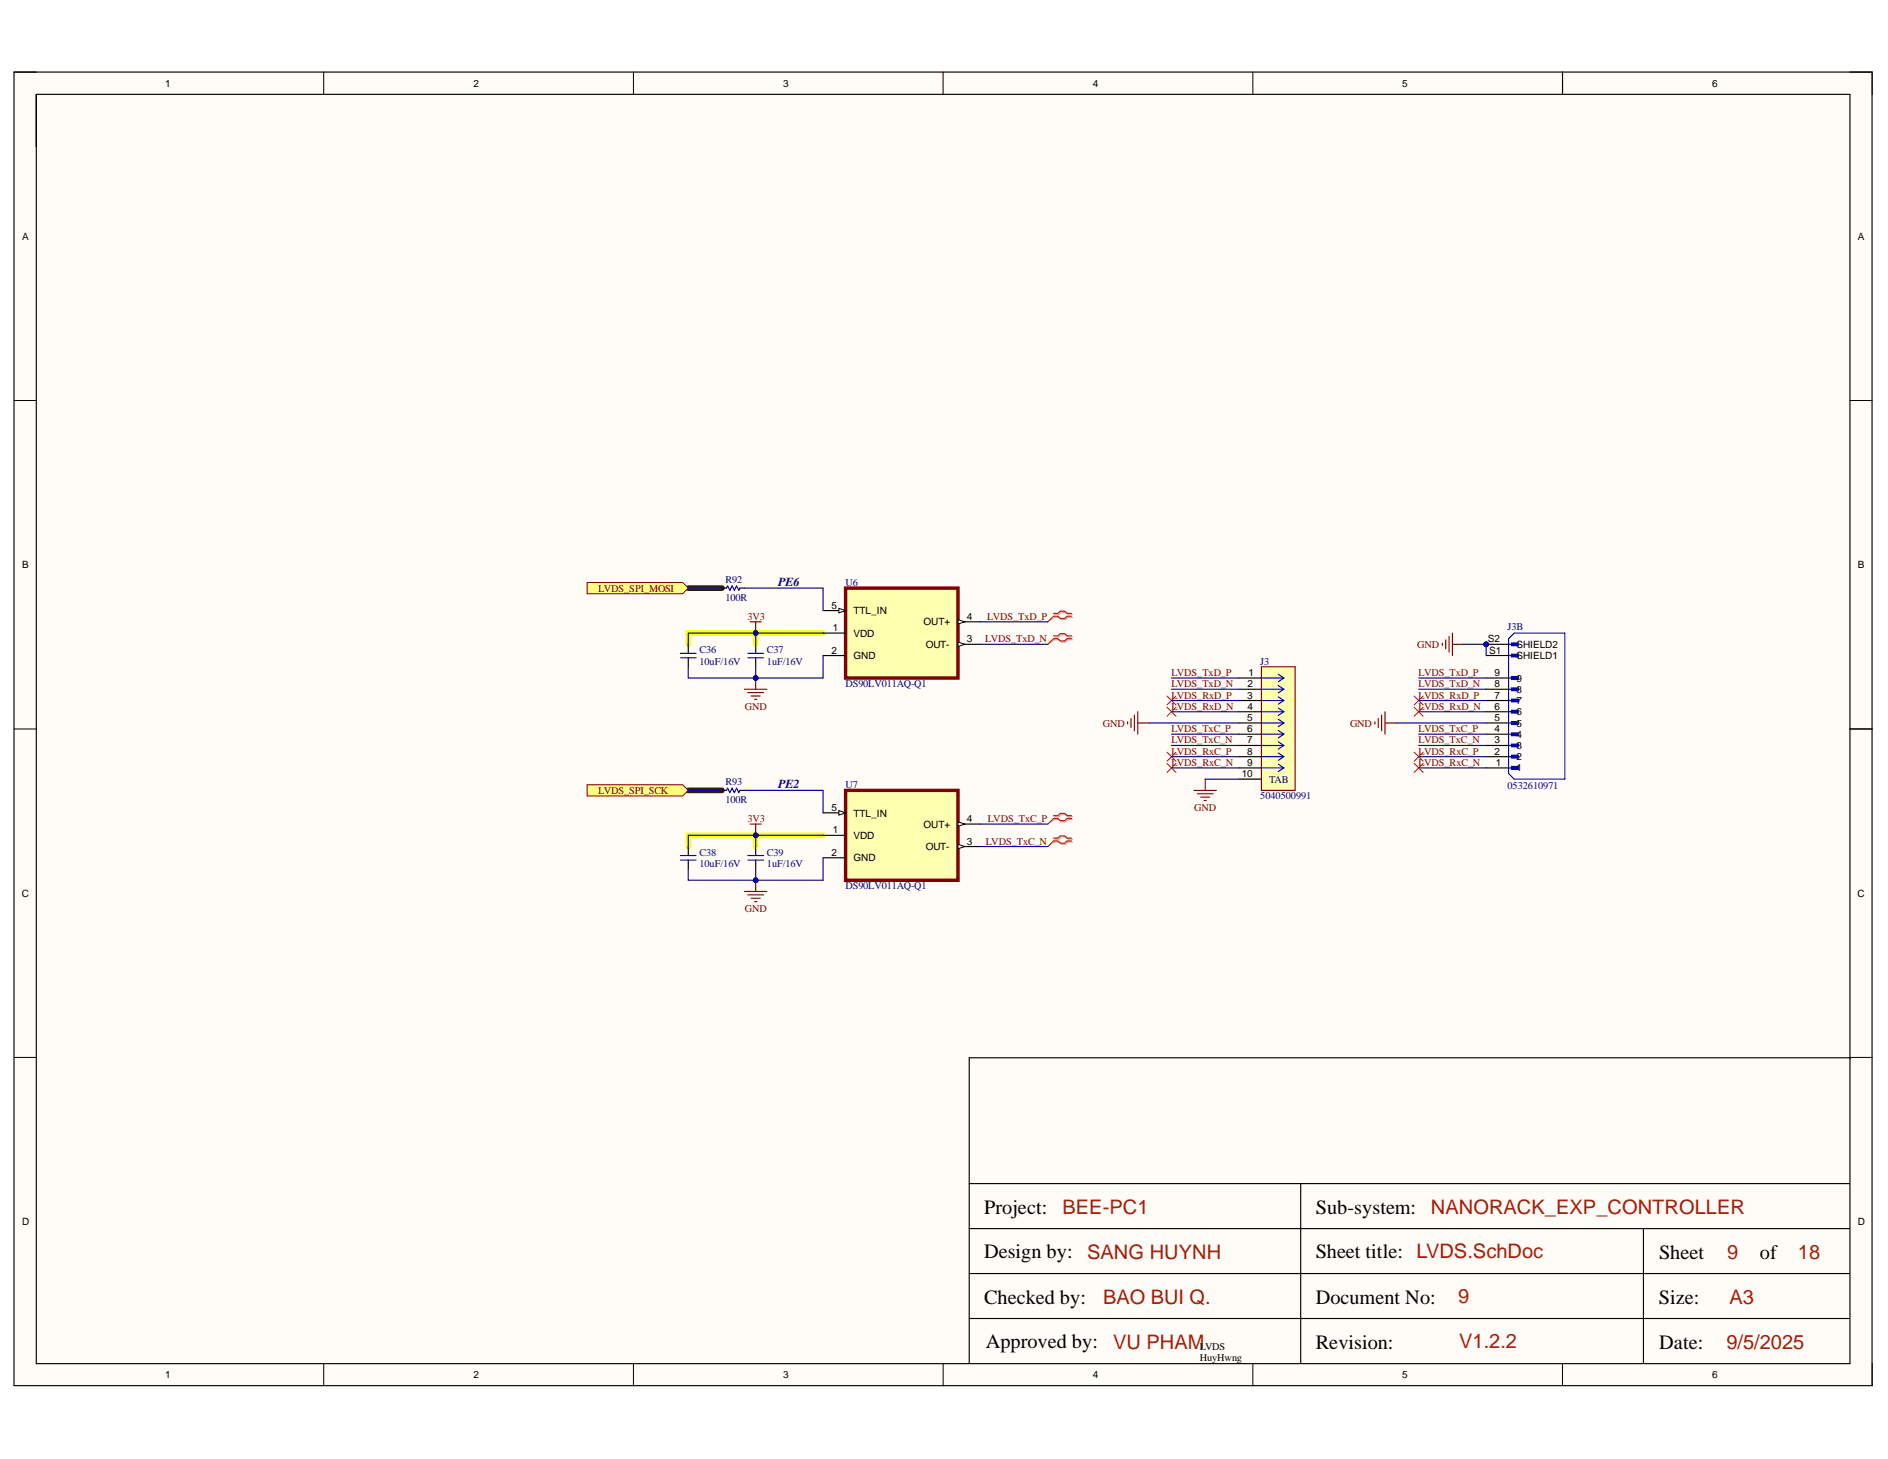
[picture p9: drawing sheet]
<svg xmlns="http://www.w3.org/2000/svg" width="279mm" height="216mm" viewBox="0 0 279 216" stroke-linecap="round" stroke-linejoin="round" font-family="sans-serif">
<g fill="#fffcf8">
<path d="M2.1 10.7h275v194.4h-275z" fill-rule="evenodd"/>
<path d="M5.4 14h268.3v187.8h-268.3z" fill-rule="evenodd"/>
</g>
<g fill="none" stroke="#000" stroke-width=".15">
<path d="M2.1 10.7h3.3M47.9 10.7v3.3M93.7 10.7v3.3M139.6 10.7v3.3M185.4 10.7v3.3M231.2 10.7v3.3M273.7 10.7h3.4v3.3M2.1 59.3h3.3M273.7 59.3h3.4M2.1 107.9h3.3M273.7 107.9h3.4M2.1 156.5h3.3"/>
<path d="M273.7 156.5h3.4M47.9 201.8v3.3M93.7 201.8v3.3M139.6 201.8v3.3M185.4 201.8v3.3M231.2 201.8v3.3M277.1 201.8v3.3"/>
</g>
<path d="M111.8 93.7v1.6M121.8 93.7h-19.9v1.6M111.8 123.6v1.7M121.8 123.6h-19.9v1.7" fill="none" stroke="#ff0" stroke-width=".85"/>
<path d="M101.9 87h4.9M101.9 117h4.9" fill="none" stroke="#452a00" stroke-width=".85"/>
<g fill="none" stroke="#000" stroke-width=".17">
<path d="M2.1 10.7h274.9v194.3h-274.9zM5.4 14h268.4v187.8h-268.4zM231.2 10.7v3.3M101.9 95.3v1.4M101.9 97.3v1.4M111.8 95.3v1.4M111.8 97.3v1.4M273.8 107.9h3.3M273.8 156.7v-.2h-130.4v45.3M143.4 175.1h130.3M192.5 175.1v26.7M143.4 188.5h130.3"/>
<path d="M143.4 181.8h130.3M143.4 195.1h130.3M243.2 181.8v20"/>
</g>
<path d="M100.7 97.3h2.3M100.7 96.7h2.3M110.7 97.3h2.3M110.7 96.7h2.3" fill="none" stroke="#00f" stroke-width=".17"/>
<path d="M125.1 87h16.7v13.3h-16.7z" fill-rule="evenodd" fill="#ffffb0"/>
<path d="M125.1 87h16.7v13.3h-16.7z" fill="none" stroke="#800000" stroke-width=".51"/>
<path d="M121.8 90.4h3.3" fill="none" stroke="#000" stroke-width=".17"/>
<path d="M124.1 90l1 .4-1 .3z" fill="#f8fcff"/>
<path d="M124.1 90l1 .4-1 .3z" fill="none" stroke="#000" stroke-width=".15"/>
<path d="M121.8 93.7h3.3M141.8 92h3.3" fill="none" stroke="#000" stroke-width=".17"/>
<path d="M141.8 91.7l1 .3-1 .4z" fill="#f8fcff"/>
<path d="M141.8 91.7l1 .3-1 .4z" fill="none" stroke="#000" stroke-width=".15"/>
<path d="M141.8 95.3h3.3" fill="none" stroke="#000" stroke-width=".17"/>
<path d="M141.8 95l1 .3-1 .4z" fill="#f8fcff"/>
<path d="M141.8 95l1 .3-1 .4z" fill="none" stroke="#000" stroke-width=".15"/>
<path d="M121.8 97h3.3" fill="none" stroke="#000" stroke-width=".17"/>
<path d="M125.1 117h16.7v13.3h-16.7z" fill-rule="evenodd" fill="#ffffb0"/>
<path d="M125.1 117h16.7v13.3h-16.7z" fill="none" stroke="#800000" stroke-width=".51"/>
<path d="M121.8 120.3h3.3" fill="none" stroke="#000" stroke-width=".17"/>
<path d="M124.1 120l1 .3-1 .3z" fill="#f8fcff"/>
<path d="M124.1 120l1 .3-1 .3z" fill="none" stroke="#000" stroke-width=".15"/>
<path d="M121.8 123.6h3.3M141.8 121.9h3.3" fill="none" stroke="#000" stroke-width=".17"/>
<path d="M141.8 121.6l1 .3-1 .4z" fill="#f8fcff"/>
<path d="M141.8 121.6l1 .3-1 .4z" fill="none" stroke="#000" stroke-width=".15"/>
<path d="M141.8 125.3h3.3" fill="none" stroke="#000" stroke-width=".17"/>
<path d="M141.8 124.9l1 .4-1 .3z" fill="#f8fcff"/>
<path d="M141.8 124.9l1 .4-1 .3z" fill="none" stroke="#000" stroke-width=".15"/>
<path d="M121.8 126.9h3.3" fill="none" stroke="#000" stroke-width=".17"/>
<path d="M110.2 102h3.3M110.7 102.5h2.3M111.2 103h1.3M111.7 103.5h.3M111.8 100.3v1.7" fill="none" stroke="#800000" stroke-width=".17"/>
<circle cx="111.8" cy="100.3" r=".33" fill="#000080"/>
<circle cx="111.8" cy="100.3" r=".33" fill="none" stroke="#000080" stroke-width=".15"/>
<path d="M111 92h1.7M111.8 92v1.7" fill="none" stroke="#800000" stroke-width=".17"/>
<circle cx="111.8" cy="93.7" r=".33" fill="#000080"/>
<circle cx="111.8" cy="93.7" r=".33" fill="none" stroke="#000080" stroke-width=".15"/>
<path d="M186.7 98.7h5v18.3h-5z" fill-rule="evenodd" fill="#ffffb0"/>
<path d="M186.7 98.7h5v18.3h-5zM166.9 106.8v.3M167.4 106.3v1.3M167.9 105.8v2.3M168.4 105.3v3.3M168.4 107h1.6" fill="none" stroke="#800000" stroke-width=".17"/>
<g fill="none" stroke="#00f" stroke-width=".17">
<path d="M189.2 99.8l.8 .5M186.7 100.3h3.3M186.7 102h3.3M186.7 103.7h3.3M186.7 105.3h3.3M186.7 107h3.3M186.7 108.6h3.3M186.7 110.3h3.3M186.7 112h3.3M186.7 113.6h3.3M189.2 101.4l.8 .6M189.2 103.1l.8 .6"/>
<path d="M189.2 104.8l.8 .5M189.2 106.4l.8 .6M189.2 108.1l.8 .5M189.2 109.8l.8 .5M189.2 111.4l.8 .6M189.2 113.1l.8 .5M190 100.3l-.8 .6M190 102l-.8 .5M190 103.7l-.8 .5M190 105.3l-.8 .6M190 107l-.8 .5M190 108.6l-.8 .6"/>
<path d="M190 110.3l-.8 .6M190 112l-.8 .5M190 113.6l-.8 .6"/>
</g>
<path d="M183.3 100.3h3.4M183.3 102h3.4M183.3 103.7h3.4M183.3 105.3h3.4M183.3 107h3.4M183.3 108.6h3.4M183.3 110.3h3.4M183.3 112h3.4M183.3 113.6h3.4M183.3 115.3h3.4" fill="none" stroke="#000" stroke-width=".17"/>
<path d="M86.9 86.2h14.1l.9 .8-.9 .9h-14.1z" fill-rule="evenodd" fill="#ffff80"/>
<path d="M86.9 86.2h14.1l.9 .8-.9 .9h-14.1z" fill="none" stroke="#800000" stroke-width=".15"/>
<path d="M86.9 116.1h14.1l.9 .9-.9 .8h-14.1z" fill-rule="evenodd" fill="#ffff80"/>
<path d="M86.9 116.1h14.1l.9 .9-.9 .8h-14.1z" fill="none" stroke="#800000" stroke-width=".15"/>
<path d="M156.1 90.9h.6l.4-.3h.6l.4 .3h.6M156.1 91.4h.6l.4 .3h.6l.4-.3h.6M156.1 94.3h.6l.4-.4h.6l.4 .4h.6M156.1 94.7h.6l.4 .3h.6l.4-.3h.6M156.1 120.9h.6l.4-.4h.6l.4 .4h.6M156.1 121.3h.6l.4 .3h.6l.4-.3h.6M156.1 124.2h.6l.4-.3h.6l.4 .3h.6M156.1 124.6h.6l.4 .3h.6l.4-.3h.6" fill="none" stroke="#d0a19e" stroke-width=".17"/>
<path d="M156.1 91.4l-1 .6M156.1 94.7l-1 .6M156.1 121.3l-1 .6M156.1 124.6l-1 .7" fill="none" stroke="#d0a19e" stroke-width=".15"/>
<path d="M155.9 90.8h.7l.3-.4h.7l.3 .4h.7M155.9 91.2h.7l.3 .3h.7l.3-.3h.7M155.9 94.1h.7l.3-.3h.7l.3 .3h.7M155.9 94.5h.7l.3 .3h.7l.3-.3h.7M155.9 120.7h.7l.3-.3h.7l.3 .3h.7M155.9 121.1h.7l.3 .3h.7l.3-.3h.7M155.9 124h.7l.3-.3h.7l.3 .3h.7M155.9 124.4h.7l.3 .4h.7l.3-.4h.7" fill="none" stroke="#f00" stroke-width=".17"/>
<path d="M155.9 91.2l-.8 .8M155.9 94.5l-.8 .8M172.7 103l1.3 1.3M172.7 104.7l1.3 1.3M172.7 111.3l1.3 1.3M172.7 113l1.3 1.3M174 103l-1.3 1.3M174 104.7l-1.3 1.3M174 111.3l-1.3 1.3M174 113l-1.3 1.3M155.9 121.1l-.8 .8M155.9 124.4l-.8 .9" fill="none" stroke="#f00" stroke-width=".15"/>
<path d="M101.9 125.3v1.3M101.9 127.3v1.3M111.8 125.3v1.3M111.8 127.3v1.3" fill="none" stroke="#000" stroke-width=".17"/>
<path d="M100.7 127.3h2.3M100.7 126.6h2.3M110.7 127.3h2.3M110.7 126.6h2.3" fill="none" stroke="#00f" stroke-width=".17"/>
<path d="M110.2 131.9h3.3M110.7 132.4h2.3M111.2 132.9h1.3M111.7 133.4h.3M111.8 130.3v1.6" fill="none" stroke="#800000" stroke-width=".17"/>
<circle cx="111.8" cy="130.3" r=".33" fill="#000080"/>
<circle cx="111.8" cy="130.3" r=".33" fill="none" stroke="#000080" stroke-width=".15"/>
<path d="M111 121.9h1.7M111.8 121.9v1.7" fill="none" stroke="#800000" stroke-width=".17"/>
<circle cx="111.8" cy="123.6" r=".33" fill="#000080"/>
<circle cx="111.8" cy="123.6" r=".33" fill="none" stroke="#000080" stroke-width=".15"/>
<path d="M176.7 117h3.3M177.2 117.5h2.3M177.7 118h1.3M178.2 118.5h.3M178.4 115.3v1.7" fill="none" stroke="#800000" stroke-width=".17"/>
<circle cx="219.9" cy="95.3" r=".33" fill="#000080"/>
<circle cx="219.9" cy="95.3" r=".33" fill="none" stroke="#000080" stroke-width=".15"/>
<path d="M223.7 113.4h1v.4h-1z" fill-rule="evenodd" fill="#00f"/>
<path d="M223.7 113.4h1v.4h-1z" fill="none" stroke="#00f" stroke-width=".17"/>
<path d="M223.7 111.8h1v.4h-1z" fill-rule="evenodd" fill="#00f"/>
<path d="M223.7 111.8h1v.4h-1z" fill="none" stroke="#00f" stroke-width=".17"/>
<path d="M223.7 110.1h1v.4h-1z" fill-rule="evenodd" fill="#00f"/>
<path d="M223.7 110.1h1v.4h-1z" fill="none" stroke="#00f" stroke-width=".17"/>
<path d="M223.7 108.4h1v.5h-1z" fill-rule="evenodd" fill="#00f"/>
<path d="M223.7 108.4h1v.5h-1z" fill="none" stroke="#00f" stroke-width=".17"/>
<path d="M223.7 106.8h1v.4h-1z" fill-rule="evenodd" fill="#00f"/>
<path d="M223.7 106.8h1v.4h-1z" fill="none" stroke="#00f" stroke-width=".17"/>
<path d="M223.7 105.1h1v.4h-1z" fill-rule="evenodd" fill="#00f"/>
<path d="M223.7 105.1h1v.4h-1z" fill="none" stroke="#00f" stroke-width=".17"/>
<path d="M223.7 103.5h1v.4h-1z" fill-rule="evenodd" fill="#00f"/>
<path d="M223.7 103.5h1v.4h-1z" fill="none" stroke="#00f" stroke-width=".17"/>
<path d="M223.7 101.8h1v.4h-1z" fill-rule="evenodd" fill="#00f"/>
<path d="M223.7 101.8h1v.4h-1z" fill="none" stroke="#00f" stroke-width=".17"/>
<path d="M223.7 100.1h1v.4h-1z" fill-rule="evenodd" fill="#00f"/>
<path d="M223.7 100.1h1v.4h-1z" fill="none" stroke="#00f" stroke-width=".17"/>
<path d="M223.7 96.8h1v.4h-1z" fill-rule="evenodd" fill="#00f"/>
<path d="M223.7 96.8h1v.4h-1z" fill="none" stroke="#00f" stroke-width=".17"/>
<path d="M223.7 95.1h1v.5h-1z" fill-rule="evenodd" fill="#00f"/>
<g fill="none" stroke="#00f" stroke-width=".17">
<path d="M223.3 97h1.2M223.3 95.3h1.2M223.7 95.1h1v.5h-1zM224.1 93.7l-.8 .8v20l.8 .8M231.6 93.7v21.6M223.3 112h1.2M223.3 110.3h1.2M223.3 108.6h1.2M223.3 107h1.2M223.3 105.3h1.2M223.3 103.7h1.2M223.3 102h1.2"/>
<path d="M223.3 100.3h1.2M223.3 113.6h1.2"/>
</g>
<path d="M219.9 97h3.4M219.9 95.3h3.4M219.9 113.6h3.4M219.9 112h3.4M219.9 110.3h3.4M219.9 108.6h3.4M219.9 107h3.4M219.9 105.3h3.4M219.9 103.7h3.4M219.9 102h3.4M219.9 100.3h3.4" fill="none" stroke="#000" stroke-width=".17"/>
<circle cx="219.9" cy="95.3" r=".33" fill="#000080"/>
<circle cx="219.9" cy="95.3" r=".33" fill="none" stroke="#000080" stroke-width=".15"/>
<path d="M224.1 93.7h7.5M224.1 115.3h7.5" fill="none" stroke="#00f" stroke-width=".17"/>
<path d="M213.4 95.2v.3M213.9 94.7v1.3M214.4 94.2v2.3M214.9 93.7v3.3M214.9 95.3h1.7M203.5 106.8v.4M204 106.3v1.3M204.5 105.8v2.3M205 105.3v3.3M205 107h1.6" fill="none" stroke="#800000" stroke-width=".17"/>
<path d="M209.3 103l1.3 1.3M209.3 104.7l1.3 1.3M209.3 111.3l1.3 1.3M209.3 113l1.3 1.3M210.6 103l-1.3 1.3M210.6 104.7l-1.3 1.3M210.6 111.3l-1.3 1.3M210.6 113l-1.3 1.3" fill="none" stroke="#f00" stroke-width=".15"/>
<g fill="none" stroke="#000080" stroke-width=".17">
<path d="M121.8 93.7h-19.9v1.6M145.1 92h10M145.1 95.3h10M170 107h13.3M173.4 100.3h9.9M173.4 102h9.9M173.4 103.7h9.9M173.4 105.3h9.9M173.4 108.6h9.9M173.4 110.3h9.9M173.4 112h9.9M173.4 113.6h9.9"/>
<path d="M145.1 121.9h10M145.1 125.3h10"/>
</g>
<circle cx="111.8" cy="93.7" r=".33" fill="#000080"/>
<circle cx="111.8" cy="93.7" r=".33" fill="none" stroke="#000080" stroke-width=".15"/>
<path d="M111.8 98.7v1.6" fill="none" stroke="#000080" stroke-width=".17"/>
<circle cx="111.8" cy="100.3" r=".33" fill="#000080"/>
<circle cx="111.8" cy="100.3" r=".33" fill="none" stroke="#000080" stroke-width=".15"/>
<path d="M111.8 93.7v1.6" fill="none" stroke="#000080" stroke-width=".17"/>
<circle cx="111.8" cy="93.7" r=".33" fill="#000080"/>
<circle cx="111.8" cy="93.7" r=".33" fill="none" stroke="#000080" stroke-width=".15"/>
<path d="M121.8 97v3.3h-19.9v-1.6" fill="none" stroke="#000080" stroke-width=".17"/>
<circle cx="111.8" cy="100.3" r=".33" fill="#000080"/>
<circle cx="111.8" cy="100.3" r=".33" fill="none" stroke="#000080" stroke-width=".15"/>
<path d="M111.8 128.6v1.7" fill="none" stroke="#000080" stroke-width=".17"/>
<circle cx="111.8" cy="130.3" r=".33" fill="#000080"/>
<circle cx="111.8" cy="130.3" r=".33" fill="none" stroke="#000080" stroke-width=".15"/>
<path d="M111.8 123.6v1.7" fill="none" stroke="#000080" stroke-width=".17"/>
<circle cx="111.8" cy="123.6" r=".33" fill="#000080"/>
<circle cx="111.8" cy="123.6" r=".33" fill="none" stroke="#000080" stroke-width=".15"/>
<path d="M121.8 123.6h-19.9v1.7" fill="none" stroke="#000080" stroke-width=".17"/>
<circle cx="111.8" cy="123.6" r=".33" fill="#000080"/>
<circle cx="111.8" cy="123.6" r=".33" fill="none" stroke="#000080" stroke-width=".15"/>
<path d="M121.8 126.9v3.4h-19.9v-1.7" fill="none" stroke="#000080" stroke-width=".17"/>
<circle cx="111.8" cy="130.3" r=".33" fill="#000080"/>
<circle cx="111.8" cy="130.3" r=".33" fill="none" stroke="#000080" stroke-width=".15"/>
<path d="M216.6 95.3h3.3M178.4 115.3h4.9M206.6 107h13.3M209.9 100.3h10M209.9 102h10M209.9 103.7h10M209.9 105.3h10M209.9 108.6h10M209.9 110.3h10M209.9 112h10M209.9 113.6h10" fill="none" stroke="#000080" stroke-width=".17"/>
<circle cx="219.9" cy="95.3" r=".33" fill="#000080"/>
<circle cx="219.9" cy="95.3" r=".33" fill="none" stroke="#000080" stroke-width=".15"/>
<path d="M219.9 95.3v1.7" fill="none" stroke="#000080" stroke-width=".17"/>
<circle cx="219.9" cy="95.3" r=".33" fill="#000080"/>
<circle cx="219.9" cy="95.3" r=".33" fill="none" stroke="#000080" stroke-width=".15"/>
<path d="M101.9 87h4.9M110.2 87h11.6v3.4M101.9 117h4.9M110.2 117h11.6v3.3" fill="none" stroke="#000080" stroke-width=".17"/>
<path d="M106.8 87h.7M109.5 87h.7M106.8 117h.7M109.5 117h.7" fill="none" stroke="#000" stroke-width=".17"/>
<path d="M107.5 87l.2-.3 .3 .7 .3-.7 .4 .7 .3-.7 .3 .7 .2-.4M107.5 117l.2-.4 .3 .7 .3-.7 .4 .7 .3-.7 .3 .7 .2-.3" fill="none" stroke="#00f" stroke-width=".17"/>
<g font-size="3">
<text x="145.6" y="179.7">Project:</text>
<text x="194.7" y="179.7">Sub-system:</text>
<text x="145.6" y="186.2">Design by:</text>
<text x="194.7" y="186.2">Sheet title: LVDS.SchDoc</text>
<text x="245.5" y="186.3">Sheet</text>
<text x="260.4" y="186.3">of</text>
<text x="145.6" y="193">Checked by:</text>
<text x="194.7" y="193">Document No:</text>
<text x="245.5" y="193">Size:</text>
<text x="145.9" y="199.5">Approved by:</text>
<text x="194.7" y="199.6">Revision:</text>
<text x="245.6" y="199.6">Date:</text>
</g>
<g font-size="3" fill="#a61c00">
<text x="157.2" y="179.7">BEE-PC1</text>
<text x="211.8" y="179.7">NANORACK_EXP_CONTROLLER</text>
<text x="160.9" y="186.3">SANG HUYNH</text>
<text x="255.6" y="186.3">9</text>
<text x="266.1" y="186.3">18</text>
<text x="163.2" y="193">BAO BUI Q.</text>
<text x="215.8" y="192.8">9</text>
<text x="255.9" y="193">A3</text>
<text x="164.7" y="199.6">VU PHAM</text>
<text x="215.9" y="199.5">V1.2.2</text>
<text x="255.5" y="199.6">9/5/2025</text>
</g>
<g font-size="1.8" fill="#000080">
<text x="115.1" y="86.7">PE6</text>
<text x="115.1" y="116.6">PE2</text>
</g>
<g font-size="1.5">
<text x="24.4" y="12.9">1</text>
<text x="70" y="12.9">2</text>
<text x="115.9" y="12.9">3</text>
<text x="161.7" y="12.9">4</text>
<text x="207.5" y="12.9">5</text>
<text x="253.4" y="12.9">6</text>
<text x="3.3" y="35.5">A</text>
<text x="274.9" y="35.5">A</text>
<text x="3.3" y="84.1">B</text>
<text x="275" y="84.1">B</text>
<text x="123.1" y="90">5</text>
<text x="123.3" y="93.4">1</text>
<text x="126.3" y="90.9">TTL_IN</text>
<text x="126.3" y="94.2">VDD</text>
<text x="136.7" y="92.5">OUT+</text>
<text x="137" y="95.9">OUT-</text>
<text x="143.1" y="91.7">4</text>
<text x="143.1" y="95">3</text>
<text x="220.2" y="95">S2</text>
<text x="224.4" y="95.9">SHIELD2</text>
<text x="123.1" y="96.7">2</text>
<text x="126.3" y="97.5">GND</text>
<text x="184.6" y="101.7">2</text>
<text x="184.8" y="100">1</text>
<text x="220.4" y="96.7">S1</text>
<text x="221.1" y="101.7">8</text>
<text x="221.1" y="100">9</text>
<text x="224.4" y="100.9">9</text>
<text x="224.4" y="97.5">SHIELD1</text>
<text x="184.6" y="103.4">3</text>
<text x="184.6" y="106.7">5</text>
<text x="184.6" y="105">4</text>
<text x="221.1" y="106.7">5</text>
<text x="221.1" y="105">6</text>
<text x="221.1" y="103.4">7</text>
<text x="224.4" y="107.5">5</text>
<text x="224.4" y="105.9">6</text>
<text x="224.4" y="104.2">7</text>
<text x="224.4" y="102.5">8</text>
<text x="184.6" y="108.4">6</text>
<text x="184.6" y="110">7</text>
<text x="184.6" y="111.7">8</text>
<text x="184.6" y="113.3">9</text>
<text x="221.1" y="110">3</text>
<text x="221.1" y="108.4">4</text>
<text x="221.2" y="111.7">2</text>
<text x="221.4" y="113.3">1</text>
<text x="224.4" y="112.5">2</text>
<text x="224.4" y="110.9">3</text>
<text x="224.4" y="109.2">4</text>
<text x="123.1" y="120">5</text>
<text x="183.8" y="115">10</text>
<text x="224.4" y="114.2">1</text>
<text x="123.3" y="123.3">1</text>
<text x="126.3" y="120.8">TTL_IN</text>
<text x="126.3" y="124.1">VDD</text>
<text x="136.7" y="122.5">OUT+</text>
<text x="137" y="125.8">OUT-</text>
<text x="143.1" y="121.6">4</text>
<text x="143.1" y="125">3</text>
<text x="123.1" y="126.6">2</text>
<text x="126.3" y="127.5">GND</text>
<text x="3.2" y="132.7">C</text>
<text x="274.9" y="132.7">C</text>
<text x="3.3" y="181.3">D</text>
<text x="274.9" y="181.3">D</text>
<text x="24.4" y="203.9">1</text>
<text x="70" y="203.9">2</text>
<text x="115.9" y="203.9">3</text>
<text x="161.7" y="203.9">4</text>
<text x="177.5" y="201.4">HuyHwng</text>
<text x="177.5" y="199.8">LVDS</text>
<text x="207.5" y="203.9">5</text>
<text x="253.4" y="203.9">6</text>
</g>
<g font-size="1.5" fill="#800000">
<text x="88.5" y="87.6">LVDS_SPI_MOSI</text>
<text x="110.6" y="91.7">3V3</text>
<text x="145.8" y="95">LVDS_TxD_N</text>
<text x="146.1" y="91.7">LVDS_TxD_P</text>
<text x="209.7" y="95.9">GND</text>
<text x="173.3" y="100">LVDS_TxD_P</text>
<text x="173.3" y="101.7">LVDS_TxD_N</text>
<text x="209.9" y="100">LVDS_TxD_P</text>
<text x="209.9" y="101.7">LVDS_TxD_N</text>
<text x="110.2" y="105">GND</text>
<text x="163.2" y="107.5">GND</text>
<text x="173.3" y="103.4">LVDS_RxD_P</text>
<text x="173.3" y="105">LVDS_RxD_N</text>
<text x="199.8" y="107.5">GND</text>
<text x="209.9" y="103.4">LVDS_RxD_P</text>
<text x="209.9" y="105">LVDS_RxD_N</text>
<text x="173.3" y="108.4">LVDS_TxC_P</text>
<text x="173.3" y="110">LVDS_TxC_N</text>
<text x="173.3" y="111.7">LVDS_RxC_P</text>
<text x="173.3" y="113.3">LVDS_RxC_N</text>
<text x="209.9" y="108.4">LVDS_TxC_P</text>
<text x="209.9" y="110">LVDS_TxC_N</text>
<text x="209.9" y="111.7">LVDS_RxC_P</text>
<text x="209.9" y="113.3">LVDS_RxC_N</text>
<text x="88.5" y="117.5">LVDS_SPI_SCK</text>
<text x="176.7" y="120">GND</text>
<text x="110.6" y="121.6">3V3</text>
<text x="145.9" y="125">LVDS_TxC_N</text>
<text x="146.2" y="121.6">LVDS_TxC_P</text>
<text x="110.2" y="135">GND</text>
</g>
<g font-size="1.5" fill="#000080">
<text x="107.4" y="86.2">R92</text>
<text x="107.4" y="88.9">100R</text>
<text x="125.1" y="86.7">U6</text>
<text x="223.1" y="93.2">J3B</text>
<text x="103.5" y="96.7">C36</text>
<text x="103.5" y="98.4">10uF/16V</text>
<text x="113.5" y="96.7">C37</text>
<text x="113.5" y="98.4">1uF/16V</text>
<text x="125.1" y="101.7">DS90LV011AQ-Q1</text>
<text x="186.5" y="98.4">J3</text>
<text x="107.4" y="116.1">R93</text>
<text x="107.4" y="118.8">100R</text>
<text x="125.1" y="116.6">U7</text>
<text x="186.5" y="118.3">5040500991</text>
<text x="187.8" y="115.8">TAB</text>
<text x="223.1" y="116.8">0532610971</text>
<text x="103.5" y="126.6">C38</text>
<text x="103.5" y="128.3">10uF/16V</text>
<text x="113.5" y="126.6">C39</text>
<text x="113.5" y="128.3">1uF/16V</text>
<text x="125.1" y="131.6">DS90LV011AQ-Q1</text>
</g>
</svg>
